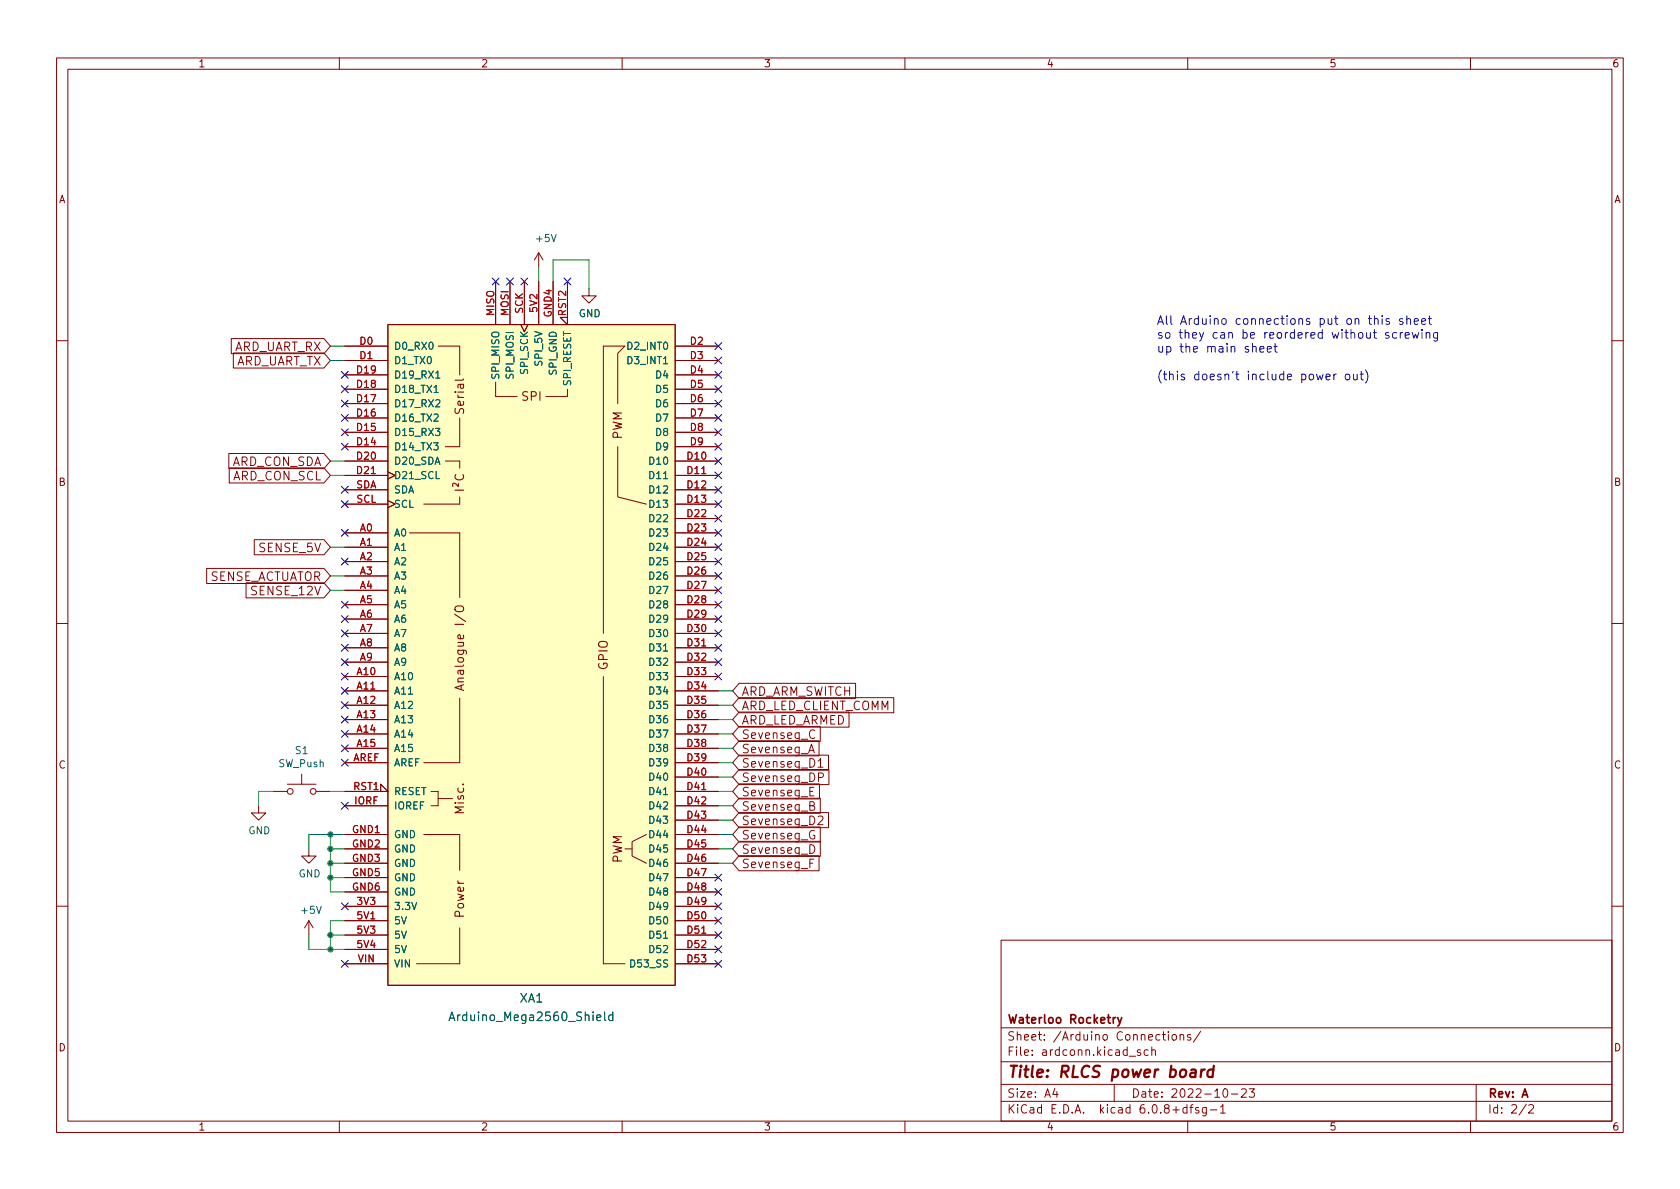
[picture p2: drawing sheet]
<svg xmlns="http://www.w3.org/2000/svg" width="297mm" height="210mm" viewBox="0 0 297 210" stroke-linecap="round" stroke-linejoin="round" font-family="sans-serif">
<g fill="none" stroke="#840000" stroke-width=".18">
<path d="M10 10.2h277v190.1h-277zM12 12.2h273v186.1h-273zM60 10.2v2M110 10.2v2M160 10.2v2M210 10.2v2M260 10.2v2M40.9 59.9h16.4l1.1 1.3-1.1 1.3h-16.4zM68.6 57.4h50.8v116.8h-50.8zM87.6 49.8v7.6M90.2 49.8v7.6M92.1 57.4l.6 1.3 .6-1.3"/>
<path d="M92.7 49.8v7.6M95.2 44.7l-.7 1.3M95.2 44.7v2.5M95.2 49.8v7.6M95.2 44.7l.8 1.3M97.8 49.8v7.6M100.3 49.8v7.6l-1.2-1.3h1.2M104.1 51v1.3h1.3l-1.3 1.3-1.2-1.3h1.2M10 60.2h2M41.3 62.4h16l1.1 1.3-1.1 1.4h-16zM61 61.2h7.6M61 63.7h7.6"/>
<path d="M61 79h7.6M61 76.4h7.6M61 73.9h7.6M61 71.4h7.6M61 68.8h7.6M61 66.3h7.6M77.5 61.2h3.8zM78.7 79h2.6zM81.3 73.9v5.1zM81.3 61.2v5.1zM87.6 67.6v2.5zM87.6 70.1h3.8z"/>
<path d="M96.5 70.1h3.8zM100.3 68.8v1.3zM106.7 61.2v50.8zM106.7 61.2h3.8l-1.3 1.3v8.9M109.2 79v8.9l5.1 1.2M119.4 61.2h7.6M119.4 63.7h7.6M119.4 79h7.6M119.4 76.4h7.6M119.4 73.9h7.6M119.4 71.4h7.6M119.4 68.8h7.6"/>
<path d="M119.4 66.3h7.6M285 60.2h2M40.5 80.2h16.8l1.1 1.3-1.1 1.4h-16.8zM40.5 82.7h16.8l1.1 1.4-1.1 1.3h-16.8zM45 95.4h12.3l1.1 1.4-1.1 1.3h-12.3zM61 94.2h7.6M61 96.8h7.6M61 99.3h7.6M61 81.5h7.6M61 84.1h7.6M61 86.6h7.6M61 89.1h7.6"/>
<path d="M68.6 83.4l1.2 .7-1.2 .6M68.6 88.5l1.2 .6-1.2 .7M72.4 94.2h8.9v11.5M74.9 89.1h6.4zM78.7 81.5h2.6zM81.3 87.9v1.2zM81.3 81.5v1.3zM119.4 94.2h7.6M119.4 96.8h7.6M119.4 99.3h7.6M119.4 81.5h7.6M119.4 84.1h7.6"/>
<path d="M119.4 86.6h7.6M119.4 89.1h7.6M119.4 91.7h7.6M10 110.2h2M36.5 100.5h20.8l1.1 1.3-1.1 1.4h-20.8zM43.5 103.1h13.8l1.1 1.3-1.1 1.3h-13.8zM61 119.6h7.6M61 101.8h7.6M61 104.4h7.6M61 106.9h7.6M61 109.5h7.6M61 112h7.6"/>
<path d="M61 114.5h7.6M61 117.1h7.6M106.7 119.6v50.8zM119.4 119.6h7.6M119.4 101.8h7.6M119.4 104.4h7.6M119.4 106.9h7.6M119.4 109.5h7.6M119.4 112h7.6M119.4 114.5h7.6M119.4 117.1h7.6M285 110.2h2"/>
<path d="M48.3 139.9h2.5M50.8 138.7h5.1M53.3 136.9v1.8M55.9 139.9h2.5M61 139.9h7.6l-1.3-1.2v1.2M61 122.2h7.6M61 124.7h7.6M61 127.2h7.6M61 129.8h7.6M61 132.3h7.6M61 134.9h7.6M74.9 134.9h6.4z"/>
<path d="M76.2 139.9h1.3zM77.5 139.9v2.6zM81.3 123.4v11.5M119.4 139.9h7.6M119.4 122.2h7.6M119.4 124.7h7.6M119.4 127.2h7.6M119.4 129.8h7.6M119.4 132.3h7.6M119.4 134.9h7.6M119.4 137.4h7.6M130.7 125.9h19.4v2.7h-19.4l-1.2-1.4z"/>
<path d="M130.7 131h14.1v2.7h-14.1l-1.2-1.4zM130.7 138.6h14.2v2.7h-14.2l-1.2-1.4zM130.7 133.5h15.8v2.7h-15.8l-1.2-1.3zM130.7 136.1h15.9v2.6h-15.9l-1.2-1.3zM130.7 128.5h14.3v2.6h-14.3l-1.2-1.3zM130.7 120.8h20.6v2.7h-20.6l-1.2-1.3zM130.7 123.4h27.3v2.6h-27.3l-1.2-1.3zM143 133.1l.5-1.5 .5 1.5M143.1 132.7h.7M143.2 139.9h.5M143.9 139.2h-.7v1.5h.7M144.1 129.2a.61 .61 0 0 0-.8 0 .61 .61 0 0 0-.2 .7 .57 .57 0 0 0 .3 .6 .57 .57 0 0 0 .7-.1"/>
<path d="M144.6 134.6l.5-.5v1.6M144.6 135.7h.9M144.7 137.5l.7-.1 .2-.2-.1-.4-.2-.1h-.6v1.5M45.7 142.5v1.3h1.3l-1.3 1.2-1.3-1.2h1.3M54.6 150.1v1.3h1.3l-1.3 1.2-1.3-1.2h1.3M61 150.1h7.6M61 142.5h7.6M61 147.6h7.6M61 152.6h7.6M61 155.2h7.6M61 157.7h7.6M74.9 147.6h6.4z"/>
<path d="M76.2 142.5h1.3zM77.5 141.2h2.5zM81.3 147.6v6.3zM110.5 150.1h1.3M114.3 147.6l-2.5 1.2v2.6l2.5 1.2M119.4 150.1h7.6M119.4 142.5h7.6M119.4 145h7.6M119.4 147.6h7.6M119.4 152.6h7.6M119.4 155.2h7.6M119.4 157.7h7.6"/>
<path d="M130.7 151.3h14.1v2.7h-14.1l-1.2-1.4zM130.7 148.8h14.3v2.6h-14.3l-1.2-1.3zM130.7 141.2h14.3v2.6h-14.3l-1.2-1.3zM130.7 143.7h15.8v2.7h-15.8l-1.2-1.4zM130.7 146.2h14.3v2.7h-14.3l-1.2-1.3zM143.2 149.4a.77 .77 0 0 1 .9 .7 .77 .77 0 0 1-.9 .8zM143.2 142.5l.6-.1 .2-.2-.2-.4h-.6v1.5h.6l.3-.3a.4 .4 0 0 0-.4-.5M143.2 152.6h.5M143.9 151.9h-.7v1.5M144 146.9a.75 .75 0 0 0-.9 .6 .75 .75 0 0 0 .5 .9l.5-.2v-.5h-.3M144.6 144.4l.6-.1 .2 .1 .1 .3-.9 1.1h.9M10 160.2h2"/>
<path d="M54.6 162.8l-.8 1.3M54.6 162.8v2.5M54.6 162.8l.8 1.3M61 170.4h7.6M61 160.3h7.6M61 162.8h7.6M61 165.3h7.6M61 167.9h7.6M73.7 170.4h7.6zM81.3 164.1v6.3zM106.7 170.4h3.8M119.4 170.4h7.6"/>
<path d="M119.4 160.3h7.6M119.4 162.8h7.6M119.4 165.3h7.6M119.4 167.9h7.6M177 166.3h108v32h-108zM285 160.2h2M60 198.3v2M110 198.3v2M160 198.3v2M177 194.8h108M177 191.8h108M177 187.8h108"/>
<path d="M177 181.8h108M186.5 192.5l-.4 1h1M186.9 193v1M197 191.8v3M199.6 186.8h1.2M201.6 185.7l-.3-.1-.2 .2v.3l.5 .1v.4h-.5M203 185.7l-.4-.1-.3 .3v.4l.1 .3h.6M203.6 185.8l.3-.2 .3 .1 .1 .9M203.6 185.1v1.5M205.5 182.9h.6M205.7 182.4v1.3l.4 .2M206.6 182.4v.2"/>
<path d="M206.6 182.9v1M207.3 183.1l.2-.2 .4 .2 .1 .5-.1 .3h-.4l-.2-.1zM208.6 183.1l.3-.2 .3 .1 .1 .9M208.6 182.9v1M209.9 195.9l-.5-.1-.3 .3v.4l.2 .3h.6M209.9 195.3v1.5M210 198.3v2M210.4 195.8h.5M210.5 183l-.4-.1-.2 .2 .1 .3 .5 .1v.4h-.6M210.9 195.3l-.3 .2v1.3M211.9 195.9l-.3-.1-.2 .2v.3l.5 .1v.4h-.5M212.3 182.4l-1.3 1.9"/>
<path d="M213.3 195.8v1.2l-.3 .3h-.4M213.3 195.9l-.4-.1-.3 .3v.4l.1 .3h.6M214 196.3h1.1M215.8 195.8l.4-.5v1.5M215.8 196.8h.8M216.4 192.6l.2-.1a.81 .81 0 0 1 .6 .7 .81 .81 0 0 1-.3 .8h-.2a.81 .81 0 0 1-.6-.6 .81 .81 0 0 1 .3-.8zM217.7 193.5h1.2M219.5 192.7l.6-.2 .2 .2 .1 .3-1 1h1M220.9 192.5h.9l-.5 .6 .4 .1v.7l-.2 .1h-.4l-.2-.1M260 198.3v2M261 191.8v6.5M269.9 195.3l-1.3 1.9"/>
<path d="M270.3 195.5l.6-.2 .2 .2 .1 .3-1 1h1"/>
<circle cx="51.3" cy="139.9" r=".51"/>
<circle cx="55.4" cy="139.9" r=".51"/>
</g>
<path d="M212.4 189.1l-.1 1.4M213 189.1l-.4 .1-.2 .3M214.5 189.2a.66 .66 0 0 0-1 .3v.6l.1 .3 .2 .1 .6-.1M214.6 188.5l-.2 2" fill="none" stroke="#840000" stroke-width=".4"/>
<path d="M197.3 179.9l-.3 .1-.2 .2M197.6 179.9l.4 1M198.3 179.9l-.5 1.4-.2 .1" fill="none" stroke="#840000" stroke-width=".3"/>
<path d="M68.6 57.4h50.8v116.8h-50.8z" fill="#ffffc2" stroke="#ffffc2" stroke-width=".18"/>
<path d="M80.4 86.7h1.6M80.6 83.9a.61 .61 0 0 0 0 .8 .61 .61 0 0 0 .7 .2 .57 .57 0 0 0 .6-.3 .57 .57 0 0 0-.1-.7M81 85.4v.6l-.5-.5a.31 .31 0 0 0-.5 .2l.1 .3M80.5 107.4a.97 .97 0 0 1 1.5 .1 .51 .51 0 0 1-.5 .7h-.5a.51 .51 0 0 1-.5-.3 .51 .51 0 0 1 0-.5zM81.5 121.2v.8M82 121.1l-1.6 .5 1.6 .5" fill="none" stroke="#840000" stroke-width=".19"/>
<path d="M76.7 69.4h.8M77.1 66.9h.7M106.9 179v1.3l.2 .2M108.3 179.5h-.4l-.3 .3v.4l.2 .2h.5M108.3 179v1.5M79.4 180.5l.5-1.5 .5 1.5M79.5 180h.8" fill="none" stroke="#006464" stroke-width=".18"/>
<g fill="none" stroke="#0000c2" stroke-width=".18">
<path d="M243 56.5l.2-.2 .4 .1 .1 1M244.4 55.8v.2M244.4 56.3v1.1M245.5 58.9l-.3-.1-.2 .2v.2l.5 .2v.3h-.5M245.6 56.4l-.3-.1-.3 .3 .1 .2 .5 .1v.4h-.6M246.9 58.9l-.4-.1-.3 .3v.4l.1 .2h.6M247.6 58.8v1M248 56.4l-.3-.1-.3 .3 .1 .2 .5 .1v.4h-.6M248 58.8l-.3 .1-.1 .2M248.5 59.3l.7-.1-.1-.3-.4-.1-.2 .2v.7h.6M248.7 56.5l.3-.2 .3 .1 .1 1M248.7 55.8v1.6"/>
<path d="M249.7 58.8l.3 1 .3-.7 .3 .7 .2-1M250 56.9l.8-.2-.1-.3-.4-.1-.3 .3 .1 .7h.6M251.4 56.9l.7-.2-.1-.3-.4-.1-.2 .3v.7h.6M251.4 58.3v.1M251.4 58.8v1M252.2 58.9l.2-.1 .3 .1 .1 .9M252.2 58.8v1M252.5 56.3h.6M252.7 55.8v1.3l.4 .3M254.2 58.8v1.2l-.3 .3-.4-.1M254.2 58.9l-.5-.1-.2 .3v.4l.1 .2h.6M221.5 61.4l.2-.1h.3l.1 1"/>
<path d="M222.8 61.8l.7-.2-.1-.3h-.4l-.2 .2v.7h.6M224.1 61.8l.7-.2-.1-.3h-.4l-.2 .2v.7h.6M225.2 61.3h.6M225.4 60.7v1.3l.4 .3M234.4 66.7l.8-.2-.1-.3h-.4l-.3 .2 .1 .7h.6M235.8 66.2v1M236.3 66.2h-.3l-.2 .2M237.9 66.3l.2-.1 .5 .1 .1 .6-.2 .2-.4 .1-.2-.2zM239.3 66.2l.1 .9 .3 .1 .3-.2M240 66.2v1M240.5 66.2h.5M240.7 65.6v1.4l.3 .2"/>
<path d="M241.4 65.4a1.75 1.75 0 0 1 0 2.4"/>
</g>
<g fill="none" stroke="#009600" stroke-width=".18">
<path d="M95.2 47.2v2.6M97.8 49.8v-3.8h6.3v5M58.4 61.2h2.6M58.4 63.7h2.6M58.4 96.8h2.6M58.4 81.5h2.6M58.4 84.1h2.6M58.4 104.4h2.6M58.4 101.8h2.6M48.3 139.9h-2.6v2.6M58.4 139.9h2.6M127 124.7h2.5"/>
<path d="M127 129.8h2.5M127 127.2h2.5M127 122.2h2.5M127 139.9h2.5M127 132.3h2.5M127 134.9h2.5M127 137.4h2.5M58.4 150.1h2.6M58.4 152.6h2.6M58.4 147.6v10.1h2.6M58.4 155.2h2.6M61 147.6h-6.4v2.5"/>
<path d="M127 150.1h2.5M127 152.6h2.5M127 147.6h2.5M127 145h2.5M127 142.5h2.5M54.6 165.3v2.6h6.4M58.4 165.3h2.6M61 162.8h-2.6v5.1"/>
</g>
<g fill="none" stroke="#000084" stroke-width=".18">
<path d="M87 49.2l1.2 1.2M88.2 49.2l-1.2 1.2M89.6 49.2l1.2 1.2M90.8 49.2l-1.2 1.2M92.1 49.2l1.2 1.2M93.3 49.2l-1.2 1.2M99.7 49.2l1.2 1.2M100.9 49.2l-1.2 1.2M60.4 75.8l1.2 1.3M60.4 78.4l1.2 1.2M60.4 65.7l1.2 1.2M60.4 68.2l1.2 1.2"/>
<path d="M60.4 70.8l1.2 1.2M60.4 73.3l1.2 1.2M61.6 78.4l-1.2 1.2M61.6 75.8l-1.2 1.3M61.6 65.7l-1.2 1.2M61.6 68.2l-1.2 1.2M61.6 70.8l-1.2 1.2M61.6 73.3l-1.2 1.2M126.4 63.1l1.2 1.3M126.4 68.2l1.2 1.2M126.4 60.6l1.2 1.2M126.4 65.7l1.2 1.2"/>
<path d="M126.4 70.8l1.2 1.2M126.4 73.3l1.2 1.2M126.4 75.8l1.2 1.3M126.4 78.4l1.2 1.2M127.6 63.1l-1.2 1.3M127.6 68.2l-1.2 1.2M127.6 60.6l-1.2 1.2M127.6 65.7l-1.2 1.2M127.6 70.8l-1.2 1.2M127.6 73.3l-1.2 1.2M127.6 75.8l-1.2 1.3M127.6 78.4l-1.2 1.2"/>
<path d="M60.4 98.7l1.2 1.2M60.4 93.6l1.2 1.2M60.4 88.5l1.2 1.3M60.4 86l1.2 1.2M61.6 88.5l-1.2 1.3M61.6 98.7l-1.2 1.2M61.6 93.6l-1.2 1.2M61.6 86l-1.2 1.2M126.4 93.6l1.2 1.2M126.4 96.2l1.2 1.2M126.4 98.7l1.2 1.2M126.4 80.9l1.2 1.2"/>
<path d="M126.4 83.5l1.2 1.2M126.4 86l1.2 1.2M126.4 88.5l1.2 1.3M126.4 91.1l1.2 1.2M127.6 93.6l-1.2 1.2M127.6 96.2l-1.2 1.2M127.6 98.7l-1.2 1.2M127.6 80.9l-1.2 1.2M127.6 83.5l-1.2 1.2M127.6 86l-1.2 1.2M127.6 88.5l-1.2 1.3M127.6 91.1l-1.2 1.2"/>
<path d="M60.4 106.3l1.2 1.2M60.4 108.9l1.2 1.2M60.4 111.4l1.2 1.2M60.4 113.9l1.2 1.3M60.4 116.5l1.2 1.2M60.4 119l1.2 1.2M61.6 106.3l-1.2 1.2M61.6 108.9l-1.2 1.2M61.6 111.4l-1.2 1.2M61.6 113.9l-1.2 1.3M61.6 116.5l-1.2 1.2M61.6 119l-1.2 1.2"/>
<path d="M126.4 111.4l1.2 1.2M126.4 113.9l1.2 1.3M126.4 116.5l1.2 1.2M126.4 108.9l1.2 1.2M126.4 101.2l1.2 1.3M126.4 119l1.2 1.2M126.4 103.8l1.2 1.2M126.4 106.3l1.2 1.2M127.6 111.4l-1.2 1.2M127.6 113.9l-1.2 1.3M127.6 116.5l-1.2 1.2M127.6 108.9l-1.2 1.2"/>
<path d="M127.6 101.2l-1.2 1.3M127.6 119l-1.2 1.2M127.6 103.8l-1.2 1.2M127.6 106.3l-1.2 1.2M60.4 134.3l1.2 1.2M60.4 131.7l1.2 1.2M60.4 124.1l1.2 1.2M60.4 129.2l1.2 1.2M60.4 126.6l1.2 1.3M60.4 121.6l1.2 1.2M61.6 126.6l-1.2 1.3M61.6 131.7l-1.2 1.2"/>
<path d="M61.6 134.3l-1.2 1.2M61.6 124.1l-1.2 1.2M61.6 129.2l-1.2 1.2M61.6 121.6l-1.2 1.2M60.4 141.9l1.2 1.2M60.4 159.7l1.2 1.2M61.6 141.9l-1.2 1.2M61.6 159.7l-1.2 1.2M126.4 159.7l1.2 1.2M126.4 157.1l1.2 1.2M126.4 154.6l1.2 1.2M127.6 159.7l-1.2 1.2"/>
<path d="M127.6 157.1l-1.2 1.2M127.6 154.6l-1.2 1.2M60.4 169.8l1.2 1.2M61.6 169.8l-1.2 1.2M126.4 162.2l1.2 1.2M126.4 164.7l1.2 1.3M126.4 167.3l1.2 1.2M126.4 169.8l1.2 1.2M127.6 162.2l-1.2 1.2M127.6 164.7l-1.2 1.3M127.6 167.3l-1.2 1.2M127.6 169.8l-1.2 1.2"/>
</g>
<g fill="#009600" stroke="#009600" stroke-width=".18">
<circle cx="58.4" cy="167.9" r=".46"/>
<circle cx="58.4" cy="147.6" r=".46"/>
<circle cx="58.4" cy="150.1" r=".46"/>
<circle cx="58.4" cy="165.3" r=".46"/>
<circle cx="58.4" cy="155.2" r=".46"/>
<circle cx="58.4" cy="152.6" r=".46"/>
</g>
<text font-size="2.8" fill="#840000" x="178" y="190.6">Title: RLCS power board</text>
<g font-size="2.1" fill="#0000c2">
<text x="204.5" y="57.4">All Arduino connections put on this sheet</text>
<text x="204.5" y="59.9">so they can be reordered without screwing</text>
<text x="204.5" y="62.3">up the main sheet</text>
<text x="204.5" y="67.2">(this doesn't include power out)</text>
</g>
<g font-size="2.1" fill="#840000">
<text x="41.1" y="62.1">ARD_UART_RX</text>
<text x="41.3" y="64.6">ARD_UART_TX</text>
<text x="92.3" y="70.9">SPI</text>
<text x="82" y="73" transform="rotate(-90 82 73)">Serial</text>
<text x="110" y="77.8" transform="rotate(-90 110 77.8)">PWM</text>
<text x="40.7" y="82.4">ARD_CON_SDA</text>
<text x="41" y="84.9">ARD_CON_SCL</text>
<text x="45.9" y="97.6">SENSE_5V</text>
<text x="36.6" y="102.7">SENSE_ACTUATOR</text>
<text x="44.7" y="105.3">SENSE_12V</text>
<text x="107.4" y="118.5" transform="rotate(-90 107.4 118.5)">GPIO</text>
<text x="82" y="121.1" transform="rotate(-90 82 121.1)">Analogue I/O</text>
<text x="131.1" y="123">ARD_ARM_SWITCH</text>
<text x="131.1" y="125.6">ARD_LED_CLIENT_COMM</text>
<text x="131.1" y="128.1">ARD_LED_ARMED</text>
<text x="131.1" y="130.7">Sevenseg_C</text>
<text x="131.1" y="133.2">Sevenseg_A</text>
<text x="131.1" y="135.7">Sevenseg_D1</text>
<text x="82" y="143.9" transform="rotate(-90 82 143.9)">Misc.</text>
<text x="131.1" y="143.4">Sevenseg_B</text>
<text x="131.1" y="140.8">Sevenseg_E</text>
<text x="131.1" y="138.3">Sevenseg_DP</text>
<text x="131.1" y="145.9">Sevenseg_D2</text>
<text x="131.1" y="148.4">Sevenseg_G</text>
<text x="110" y="152.7" transform="rotate(-90 110 152.7)">PWM</text>
<text x="131.1" y="153.5">Sevenseg_F</text>
<text x="131.1" y="151">Sevenseg_D</text>
<text x="82" y="162.2" transform="rotate(-90 82 162.2)">Power</text>
<text x="178" y="184">Sheet: /Arduino Connections/</text>
<text x="178" y="181">Waterloo Rocketry</text>
<text x="178" y="186.7">File: ardconn.kicad_sch</text>
<text x="178" y="196.9">KiCad E.D.A. kicad 6.0.8+dfsg-1</text>
<text x="178" y="194.1">Size: A4</text>
<text x="200" y="194.1">Date: 2022-10-23</text>
<text x="263" y="194.1">Rev: A</text>
<text x="263" y="196.9">Id: 2/2</text>
</g>
<g font-size="2.1" fill="#006464">
<text x="91.9" y="177.3">XA1</text>
<text x="80.5" y="180.6">Arduino_Mega2560_Shield</text>
</g>
<g font-size="1.8" fill="#840000">
<text x="35" y="11.9">1</text>
<text x="85" y="11.9">2</text>
<text x="135" y="11.9">3</text>
<text x="185" y="11.9">4</text>
<text x="235" y="11.9">5</text>
<text x="285" y="11.9">6</text>
<text x="10.3" y="35.9">A</text>
<text x="285.3" y="35.9">A</text>
<text x="10.3" y="85.9">B</text>
<text x="285.3" y="85.9">B</text>
<text x="10.3" y="135.9">C</text>
<text x="285.3" y="135.9">C</text>
<text x="10.3" y="185.9">D</text>
<text x="285.3" y="185.9">D</text>
<text x="35" y="199.9">1</text>
<text x="85" y="199.9">2</text>
<text x="135" y="199.9">3</text>
<text x="185" y="199.9">4</text>
<text x="235" y="199.9">5</text>
<text x="285" y="199.9">6</text>
</g>
<g font-size="1.8" fill="#006464">
<text x="94.9" y="42.8">+5V</text>
<text x="102.3" y="56.1">GND</text>
<text x="69.6" y="61.8">D0_RX0</text>
<text x="69.6" y="64.4">D1_TX0</text>
<text x="93.3" y="66" transform="rotate(-90 93.3 66)">SPI_SCK</text>
<text x="95.9" y="64.4" transform="rotate(-90 95.9 64.4)">SPI_5V</text>
<text x="111.3" y="61.8">D2_INT0</text>
<text x="111.3" y="64.4">D3_INT1</text>
<text x="69.6" y="69.5">D18_TX1</text>
<text x="69.6" y="66.9">D19_RX1</text>
<text x="88.3" y="66.8" transform="rotate(-90 88.3 66.8)">SPI_MISO</text>
<text x="90.8" y="66.8" transform="rotate(-90 90.8 66.8)">SPI_MOSI</text>
<text x="98.4" y="66.2" transform="rotate(-90 98.4 66.2)">SPI_GND</text>
<text x="101" y="68.1" transform="rotate(-90 101 68.1)">SPI_RESET</text>
<text x="116.1" y="66.9">D4</text>
<text x="116.1" y="69.5">D5</text>
<text x="69.6" y="77.1">D15_RX3</text>
<text x="69.6" y="74.5">D16_TX2</text>
<text x="69.6" y="72">D17_RX2</text>
<text x="116.1" y="72">D6</text>
<text x="116.1" y="74.5">D7</text>
<text x="116.1" y="77.1">D8</text>
<text x="69.6" y="79.6">D14_TX3</text>
<text x="69.6" y="82.2">D20_SDA</text>
<text x="115.1" y="82.2">D10</text>
<text x="116.1" y="79.6">D9</text>
<text x="69.6" y="84.7">D21_SCL</text>
<text x="69.6" y="89.8">SCL</text>
<text x="69.6" y="87.2">SDA</text>
<text x="115.1" y="84.7">D11</text>
<text x="115.1" y="87.2">D12</text>
<text x="115.1" y="89.8">D13</text>
<text x="69.6" y="94.9">A0</text>
<text x="115.1" y="92.3">D22</text>
<text x="115.1" y="94.9">D23</text>
<text x="69.6" y="97.4">A1</text>
<text x="69.6" y="99.9">A2</text>
<text x="115.1" y="97.4">D24</text>
<text x="115.1" y="99.9">D25</text>
<text x="69.6" y="102.5">A3</text>
<text x="69.6" y="105">A4</text>
<text x="69.6" y="107.6">A5</text>
<text x="115.1" y="102.5">D26</text>
<text x="115.1" y="105">D27</text>
<text x="115.1" y="107.6">D28</text>
<text x="69.6" y="110.1">A6</text>
<text x="69.6" y="112.6">A7</text>
<text x="115.1" y="110.1">D29</text>
<text x="115.1" y="112.6">D30</text>
<text x="69.6" y="115.2">A8</text>
<text x="69.6" y="117.7">A9</text>
<text x="115.1" y="115.2">D31</text>
<text x="115.1" y="117.7">D32</text>
<text x="69.6" y="120.3">A10</text>
<text x="69.6" y="122.8">A11</text>
<text x="69.6" y="125.3">A12</text>
<text x="115.1" y="120.3">D33</text>
<text x="115.1" y="122.8">D34</text>
<text x="115.1" y="125.3">D35</text>
<text x="69.6" y="127.9">A13</text>
<text x="69.6" y="130.4">A14</text>
<text x="115.1" y="127.9">D36</text>
<text x="115.1" y="130.4">D37</text>
<text x="49.3" y="135.7">SW_Push</text>
<text x="52.3" y="133.3">S1</text>
<text x="69.6" y="133">A15</text>
<text x="69.6" y="135.5">AREF</text>
<text x="115.1" y="133">D38</text>
<text x="115.1" y="135.5">D39</text>
<text x="69.6" y="143.1">IOREF</text>
<text x="69.6" y="140.6">RESET</text>
<text x="115.1" y="138">D40</text>
<text x="115.1" y="140.6">D41</text>
<text x="115.1" y="143.1">D42</text>
<text x="43.9" y="147.5">GND</text>
<text x="69.6" y="148.2">GND</text>
<text x="115.1" y="145.7">D43</text>
<text x="115.1" y="148.2">D44</text>
<text x="52.8" y="155.1">GND</text>
<text x="69.6" y="150.7">GND</text>
<text x="69.6" y="153.3">GND</text>
<text x="69.6" y="155.8">GND</text>
<text x="115.1" y="150.7">D45</text>
<text x="115.1" y="153.3">D46</text>
<text x="115.1" y="155.8">D47</text>
<text x="53.4" y="161.6">+5V</text>
<text x="69.6" y="160.9">3.3V</text>
<text x="69.6" y="158.4">GND</text>
<text x="115.1" y="158.4">D48</text>
<text x="115.1" y="160.9">D49</text>
<text x="69.6" y="163.4">5V</text>
<text x="69.6" y="166">5V</text>
<text x="115.1" y="163.4">D50</text>
<text x="115.1" y="166">D51</text>
<text x="69.6" y="168.5">5V</text>
<text x="69.6" y="171.1">VIN</text>
<text x="111.8" y="171.1">D53_SS</text>
<text x="115.1" y="168.5">D52</text>
</g>
<g font-size="1.8" fill="#a90000">
<text x="87.4" y="55.8" transform="rotate(-90 87.4 55.8)">MISO</text>
<text x="89.9" y="55.8" transform="rotate(-90 89.9 55.8)">MOSI</text>
<text x="92.5" y="55.5" transform="rotate(-90 92.5 55.5)">SCK</text>
<text x="95" y="55.2" transform="rotate(-90 95 55.2)">5V2</text>
<text x="97.5" y="56" transform="rotate(-90 97.5 56)">GND4</text>
<text x="100.1" y="55.8" transform="rotate(-90 100.1 55.8)">RST2</text>
<text x="63.6" y="61">D0</text>
<text x="63.6" y="63.5">D1</text>
<text x="122.1" y="61">D2</text>
<text x="122.1" y="63.5">D3</text>
<text x="63.1" y="71.1">D17</text>
<text x="63.1" y="68.6">D18</text>
<text x="63.1" y="66">D19</text>
<text x="122.1" y="66">D4</text>
<text x="122.1" y="68.6">D5</text>
<text x="122.1" y="71.1">D6</text>
<text x="63.1" y="76.2">D15</text>
<text x="63.1" y="73.7">D16</text>
<text x="122.1" y="73.7">D7</text>
<text x="122.1" y="76.2">D8</text>
<text x="63.1" y="78.7">D14</text>
<text x="63.1" y="81.3">D20</text>
<text x="63.1" y="83.8">D21</text>
<text x="121.6" y="81.3">D10</text>
<text x="121.6" y="83.8">D11</text>
<text x="122.1" y="78.7">D9</text>
<text x="62.9" y="86.4">SDA</text>
<text x="63" y="88.9">SCL</text>
<text x="121.6" y="86.4">D12</text>
<text x="121.6" y="88.9">D13</text>
<text x="63.6" y="94">A0</text>
<text x="121.6" y="91.4">D22</text>
<text x="121.6" y="94">D23</text>
<text x="63.6" y="96.5">A1</text>
<text x="63.6" y="99.1">A2</text>
<text x="63.6" y="101.6">A3</text>
<text x="121.6" y="96.5">D24</text>
<text x="121.6" y="99.1">D25</text>
<text x="121.6" y="101.6">D26</text>
<text x="63.6" y="104.1">A4</text>
<text x="63.6" y="106.7">A5</text>
<text x="121.6" y="104.1">D27</text>
<text x="121.6" y="106.7">D28</text>
<text x="63.6" y="109.2">A6</text>
<text x="63.6" y="111.8">A7</text>
<text x="121.6" y="109.2">D29</text>
<text x="121.6" y="111.8">D30</text>
<text x="63.1" y="119.4">A10</text>
<text x="63.6" y="114.3">A8</text>
<text x="63.6" y="116.8">A9</text>
<text x="121.6" y="114.3">D31</text>
<text x="121.6" y="116.8">D32</text>
<text x="121.6" y="119.4">D33</text>
<text x="63.1" y="121.9">A11</text>
<text x="63.1" y="124.5">A12</text>
<text x="121.6" y="121.9">D34</text>
<text x="121.6" y="124.5">D35</text>
<text x="63.1" y="127">A13</text>
<text x="63.1" y="129.5">A14</text>
<text x="121.6" y="127">D36</text>
<text x="121.6" y="129.5">D37</text>
<text x="62.4" y="134.6">AREF</text>
<text x="63.1" y="132.1">A15</text>
<text x="121.6" y="132.1">D38</text>
<text x="121.6" y="134.6">D39</text>
<text x="121.6" y="137.2">D40</text>
<text x="62.5" y="139.7">RST1</text>
<text x="62.7" y="142.2">IORF</text>
<text x="121.6" y="139.7">D41</text>
<text x="121.6" y="142.2">D42</text>
<text x="62.3" y="147.3">GND1</text>
<text x="62.3" y="149.9">GND2</text>
<text x="121.6" y="144.8">D43</text>
<text x="121.6" y="147.3">D44</text>
<text x="121.6" y="149.9">D45</text>
<text x="62.3" y="152.4">GND3</text>
<text x="62.3" y="154.9">GND5</text>
<text x="121.6" y="152.4">D46</text>
<text x="121.6" y="154.9">D47</text>
<text x="62.3" y="157.5">GND6</text>
<text x="63.2" y="160">3V3</text>
<text x="121.6" y="157.5">D48</text>
<text x="121.6" y="160">D49</text>
<text x="63.2" y="162.6">5V1</text>
<text x="63.2" y="165.1">5V3</text>
<text x="63.2" y="167.6">5V4</text>
<text x="121.6" y="162.6">D50</text>
<text x="121.6" y="165.1">D51</text>
<text x="121.6" y="167.6">D52</text>
<text x="63.3" y="170.2">VIN</text>
<text x="121.6" y="170.2">D53</text>
</g>
</svg>
